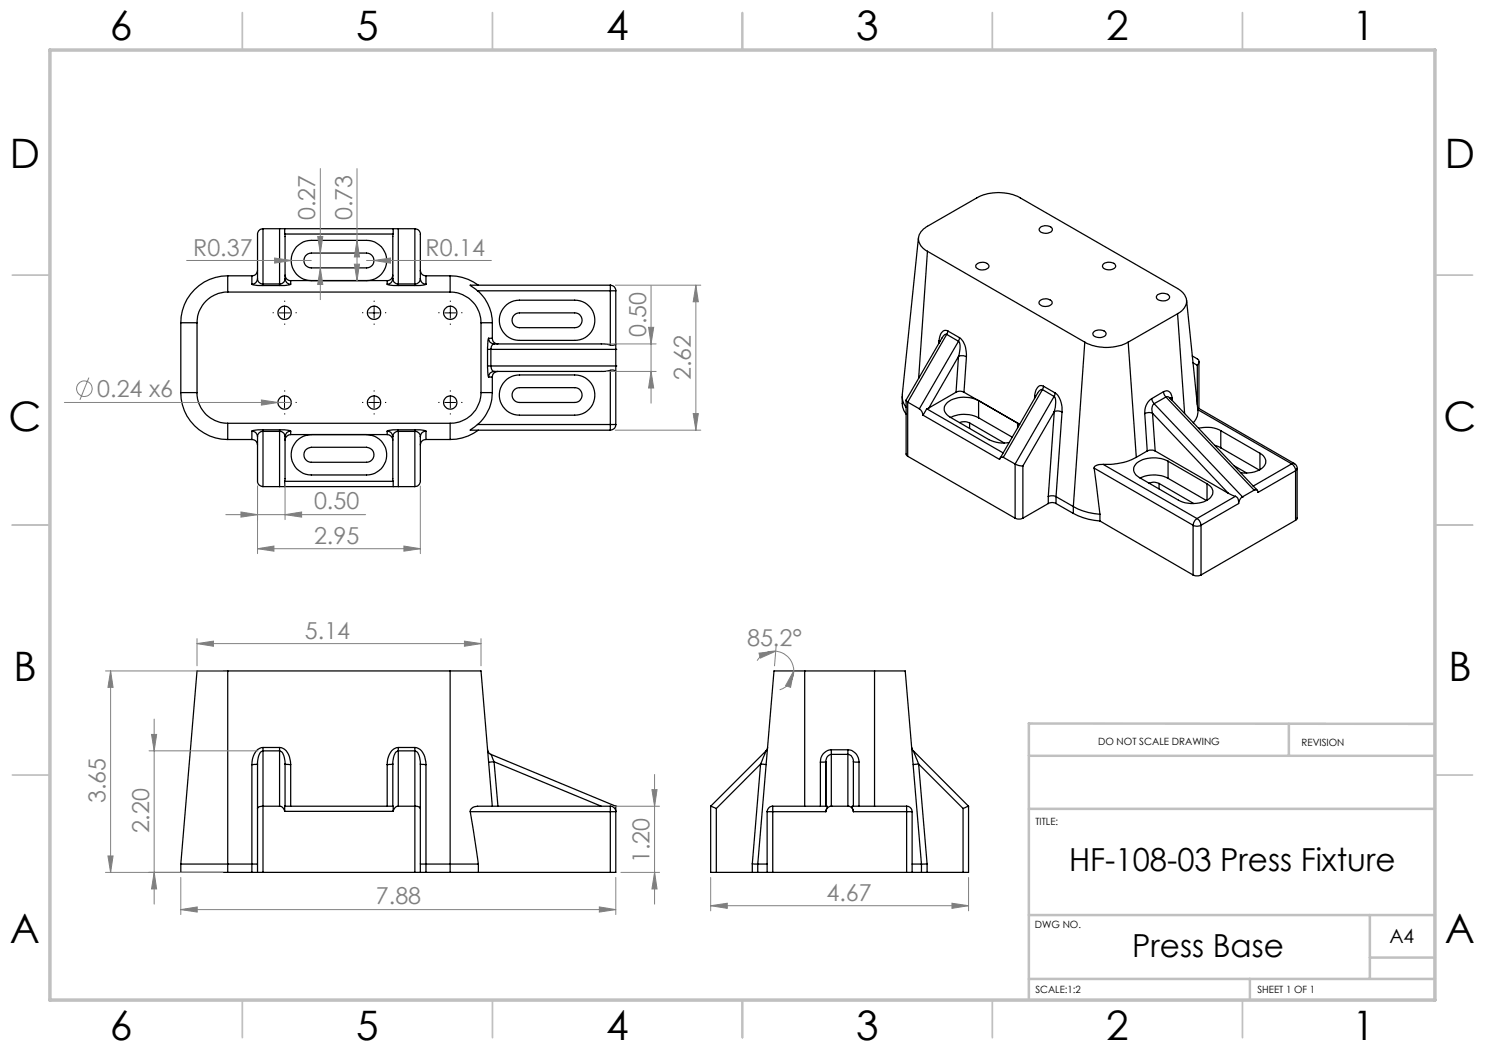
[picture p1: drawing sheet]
<svg xmlns="http://www.w3.org/2000/svg" width="297mm" height="210mm" viewBox="0 0 297 210" stroke-linecap="round" stroke-linejoin="round" font-family="sans-serif">
<g fill="none" stroke="#000" stroke-width=".25">
<path d="M45.5 55.2a9.4 9.4 0 0 0-9.3 9.3M45.5 58.4a6.2 6.2 0 0 0-5 2.7 5.9 5.9 0 0 0-1.1 3.4M45.5 55.2v3.2M45.5 55.2h4.9M45.5 58.4h44.5M50.4 56.8l.9 .3h1.3M50.4 55.2v1.6M51.5 55.7a1.09 1.09 0 0 1-1.1 1.1M51.5 55.7a1.02 1.02 0 0 0 1.1 1.1M51.5 54.1a1.09 1.09 0 0 1-1.1 1.1M52.6 56.8v.3M52.6 45.7a1.14 1.14 0 0 0-1.1 1.2v8.8"/>
<path d="M52.6 45.7v11.1M52.6 57.1h3.3M52.6 56.8h3.3M52.6 45.7h3.3M55.9 56.8v.3M55.9 45.7h1M55.9 45.7v11.1M56.9 46.8l.1 8.9M56.9 45.7v1.1M56.9 45.7h21.7M56.9 46.8h21.7M57 55.7a1.02 1.02 0 0 1-1.1 1.1"/>
<path d="M57 55.7a1.09 1.09 0 0 0 1.1 1.1M57 55a1.09 1.09 0 0 0 1.1 1.1M58.1 56.8l-.9 .3h-1.3M58.1 56.1v.7M58.1 56.1h19.3M61.1 51.2a1.47 1.47 0 0 1 1.2-.6h11a1.48 1.48 0 0 1 1.5 1.5 1.48 1.48 0 0 1-1.5 1.5h-11a1.47 1.47 0 0 1-1.4-.8 1.47 1.47 0 0 1 .2-1.6zM62.3 56.1a4 4 0 0 1-4.1-4 4 4 0 0 1 4.1-4h11a4 4 0 0 1 4 4 4 4 0 0 1-4 4M77.4 56.8l1 .3h1.3M77.4 56.1v.7M78.6 55.7a1.02 1.02 0 0 0 1.1 1.1M78.6 55.7a1.09 1.09 0 0 1-1.2 1.1M78.6 55a1.09 1.09 0 0 1-1.2 1.1"/>
<path d="M78.6 45.7h1.1M78.6 46.8v8.9M78.6 45.7v1.1M79.7 56.8v.3M79.7 45.7v11.1M79.7 57.1h3.3M79.7 56.8h3.3M79.7 45.7h3.3M83 56.8v.3M83 45.7a1.09 1.09 0 0 1 1.1 1.2v8.8M83 45.7v11.1M84.1 55.7a1.02 1.02 0 0 1-1.1 1.1"/>
<path d="M84.1 55.7a1.09 1.09 0 0 0 1.1 1.1M84.1 54.1a1.09 1.09 0 0 0 1.1 1.1M85.2 56.8l-.9 .3h-1.3M85.2 55.2v1.6M85.2 55.2h4.8M90 58.4l1.7 .2a6.2 6.2 0 0 1 3.5 2.6l.7 1.5 .3 1.8M90 55.2a9.4 9.4 0 0 1 5.7 1.8M90 55.2v3.2M95.5 58.2a8.5 8.5 0 0 1 3 6.3M95.5 58.2h26.6M122.1 57h-28.1l1.5 1.2M122.1 58.2h1.1"/>
<path d="M122.1 57v1.2M122.1 57a1.09 1.09 0 0 1 1.1 1.2M122.1 58.2v10.8M123.2 58.2v10.6M183.7 47.5l-3.3 31.5M185.5 50.3a2.75 2.75 0 0 1-1.6-3.5l.4-.5 .8-.8 10.3-5.9a9.7 9.7 0 0 1 6.4-.9l1.9 .7 31.8 18.3a3.2 3.2 0 0 1 1.8 2.6l-.1 .5-.4 .9-1.3 1.1M185.5 50.3l31.5 18.1M185.5 50.3l-1.8 25.4M195.3 52.9a1.66 1.66 0 0 1 2.5 .3 1.51 1.51 0 0 1-2.3 .6 .52 .52 0 0 1-.2-.9zM208.1 45.4a1.67 1.67 0 0 1 2.4 .5 1.38 1.38 0 0 1-2 .7l-.5-.3a.52 .52 0 0 1 .1-.9zM220.6 52.9a1.78 1.78 0 0 1 2.5 .1 .7 .7 0 0 1-.7 .9 1.48 1.48 0 0 1-1.9-.6zM231.5 58.9a1.73 1.73 0 0 1 2.4 .5 1.54 1.54 0 0 1-2.4 .4l-.2-.5z"/>
<path d="M36.2 78.5a9.4 9.4 0 0 0 9.3 9.4M36.2 64.5v14M36.2 64.5h3.2M36.2 78.5h3.2M39.4 78.5a6 6 0 0 0 2.7 5.1 5.9 5.9 0 0 0 3.4 1.1M39.4 64.5v14M96.2 78.5a6.7 6.7 0 0 1-1.1 3.6 6.4 6.4 0 0 1-5.1 2.6M96.2 64.5h2.3M96.2 78.5h2.3M96.2 64.5v14M97.5 73.2l.2 2.2M97.5 73.2h.7"/>
<path d="M97.5 69.9h.7M97.5 69.9v3.3M97.7 67.7l-.2 2.2M97.7 67.7a1.09 1.09 0 0 0 1.1 1.1M97.7 75.4h.8M97.7 67.7h.8M98.2 73.2a1.08 1.08 0 0 0 .6 1.1M98.2 69.9v3.3M98.2 73.2h25M98.2 69.9h25M98.5 78.5a8.4 8.4 0 0 1-3 6.4M98.5 67.7a1.08 1.08 0 0 0 1.1 1.1"/>
<path d="M98.5 64.5v3.2M98.5 75.4v3.1M98.8 74.3a1.09 1.09 0 0 0-1.1 1.1M98.8 68.8a1.03 1.03 0 0 0-.6 1.1M98.8 68.8h22l1.3 .2M99.6 74.3a1.09 1.09 0 0 0-1.1 1.1M101.4 60.9a4.1 4.1 0 0 1 2.5-.9h11a4 4 0 0 1 4.1 4.1 4 4 0 0 1-4.1 4h-11a4 4 0 0 1-3.8-2.7 4 4 0 0 1 1.3-4.5zM101.4 75.9a4.1 4.1 0 0 1 2.5-.9h11a4 4 0 0 1 4.1 4 4 4 0 0 1-4.1 4h-11a4 4 0 0 1-3.8-2.6 4 4 0 0 1 1.3-4.5zM103 62.9l.9-.3h11a1.48 1.48 0 0 1 1.5 1.5 1.48 1.48 0 0 1-1.5 1.4h-11a1.48 1.48 0 0 1-1.4-1 1.48 1.48 0 0 1 .5-1.6zM103 77.8l.9-.3h11a1.48 1.48 0 0 1 1.5 1.5 1.48 1.48 0 0 1-1.5 1.5h-11a1.48 1.48 0 0 1-1.4-1 1.48 1.48 0 0 1 .5-1.7zM122.1 74.1l.5-.1 .6 .3M122.1 74.1l-1.3 .2h-22"/>
<path d="M122.1 74.1v10.8M123.2 73.2v1.1M123.2 73.2h.1M123.2 68.8l-.6 .3-.5-.1M123.2 68.8v1.1M123.2 69.9h.1M123.2 69.9v3.3M123.2 74.3v10.6M180.4 79.3a4.4 4.4 0 0 0 .8 3.5M180.5 79a3.2 3.2 0 0 0 .7 2.5M187.8 68.2l.2 .1M187.8 68.2v.5"/>
<path d="M189.3 66.9h-.3l-.6 .7-7.2 12.4 .3 .4M189.3 66.9l-7.8 13.5M189.3 66.9l2.4 1.4M189.6 66.2a1.15 1.15 0 0 0-1.6 1.1l-.2 .9M189.6 66.2l-.3 .7M189.6 66.2l2.3 1.3M191.2 78.4a1.58 1.58 0 0 1 1.6 0M191.2 78.4l-5.4 3.2M191.7 68.3a2.97 2.97 0 0 1 .1 2.5l-.1 .5M191.7 71.3a1.87 1.87 0 0 1 1.6 .1M191.7 68.3l-7.8 13.5M191.7 71.3l-5.9 10.3"/>
<path d="M191.7 71.3l-.5 7.1M191.9 67.5a4.3 4.3 0 0 1 1.4 3.9M191.9 67.5l-.2 .8M192.8 78.4l11.1 6.5M193.3 71.4l-.5 7M206.9 79.2l.2 .2M206.9 79.2v.5M208.1 60.1a1.6 1.6 0 0 1 2.3 .4 1.52 1.52 0 0 1-2.4 .4 .49 .49 0 0 1 .1-.8zM208.5 77.9h-.3l-.7 .8-7.5 12.9M208.5 77.9l-7.8 13.6M208.5 77.9l2.3 1.4M208.7 77.2l-.2-.1a1.49 1.49 0 0 0-1.5 1.7l-.1 .4"/>
<path d="M208.7 77.2l-.2 .7M208.7 77.2l2.3 1.4M210.8 79.3a2.97 2.97 0 0 1 .2 2.6l-.1 .4M210.8 79.3l-7.8 13.5M211 78.6a4.3 4.3 0 0 1 1.4 3.8M211 78.6l-.2 .7M217 68.4a9.2 9.2 0 0 0 6 .9l1.4-.3 1.2-.6M217 68.4l-2.3 32.9M218.7 66.5a1.78 1.78 0 0 1 2.5 0v.2a1.4 1.4 0 0 1-2 .7l-.6-.4zM225.6 68.4l1.7 23.1M230.4 79.7a3.2 3.2 0 0 0-1.4 3M230.4 79.7l.4 1"/>
<path d="M232.7 78.3a1.07 1.07 0 0 1 1.7 .9v.3M232.7 78.3l.1 .6 .4 .5M232.7 78.3l-2.3 1.4M233.2 79.4h.5l.3 .2M233.2 79.4l17.6 18.6M233.2 79.4l-2.4 1.3M234 79.6h.1M234 79.6l16.6 17.6M234.4 79.5l-.3 .3M234.4 79.5l.1 .6M235.5 62.8l-9.9 5.6M235.5 62.8l1.4 19.9"/>
<path d="M237.3 60l2.3 22a3.2 3.2 0 0 1-.9 2.6M238.4 71.2l1.1 .6a.78 .78 0 0 1 0 1.3M238.6 72.6l.9 .5M239.5 73.1v7.9M239.8 72.3v9.4M45.5 84.7v3.2M45.5 87.9h4.9M45.5 84.7h44.5M50.4 86.2a1.09 1.09 0 0 1 1.1 1.1M50.4 87.9a1.08 1.08 0 0 1 1.1 1.1M50.4 86.2v1.7M51.5 87.3v8.9a1.09 1.09 0 0 0 1.1 1.1"/>
<path d="M52.6 86h-1.3l-.9 .2M52.6 86v.3M52.6 86.3a1.07 1.07 0 0 0-1.1 1M52.6 86.3v11M52.6 86h3.3M52.6 86.3h3.3M52.6 97.3h3.3M55.9 86h1.3l.9 .2M55.9 86.3a1.07 1.07 0 0 1 1.1 1M55.9 86v.3M55.9 97.3h1M55.9 86.3v11"/>
<path d="M56.9 96.3v1M56.9 97.3h21.7M56.9 96.3h21.7M57 87.3l-.1 9M58.1 86.2a1.09 1.09 0 0 0-1.1 1.1M58.1 86.9a1.14 1.14 0 0 0-1.1 1.1M58.1 86.2v.7M58.1 86.9h19.3M61.1 90l.5-.4 .7-.1h11a1.5 1.5 0 0 1 1.5 1.5 1.5 1.5 0 0 1-1.5 1.5h-11a1.5 1.5 0 0 1-1.4-.9 1.5 1.5 0 0 1 .2-1.6zM62.3 86.9a4 4 0 0 0-4.1 4.1 4 4 0 0 0 4.1 4h11a4 4 0 0 0 4-4 4 4 0 0 0-4-4.1M77.4 86.2a1.09 1.09 0 0 1 1.2 1.1M77.4 86.9a1.14 1.14 0 0 1 1.2 1.1"/>
<path d="M77.4 86.2v.7M78.6 87.3v9M78.6 97.3h1.1M78.6 96.3v1M79.7 86h-1.3l-1 .2M79.7 86v.3M79.7 86.3a1.07 1.07 0 0 0-1.1 1M79.7 86.3v11M79.7 86h3.3M79.7 86.3h3.3M79.7 97.3h3.3M83 86h1.3l.9 .2"/>
<path d="M83 86.3a1.07 1.07 0 0 1 1.1 1M83 86v.3M83 86.3v11M84.1 87.3v8.9a1.08 1.08 0 0 1-1.1 1.1M85.2 86.2a1.09 1.09 0 0 0-1.1 1.1M85.2 87.9a1.09 1.09 0 0 0-1.1 1.1M85.2 86.2v1.7M85.2 87.9h4.8M90 84.7v3.2M95.5 84.9l-1.4 1.1h28M95.5 84.9h26.6M95.7 86a9.3 9.3 0 0 1-5.7 1.9"/>
<path d="M122.1 84.9h1.1M122.1 84.9v1.1M123.2 84.9a1.09 1.09 0 0 1-1.1 1.1M181.2 80.1v10.8l.3 .4M181.5 80.4v10.9M181.5 80.4l2.4 1.4M181.5 91.3l21.5 12.3M183.9 81.8l.5 .6 .2 .6M184.6 83l15.3 8.9 .4-.5 .4 .1M185.3 81.8l15.3 8.8M185.3 81.8l-.7 1.2M185.8 81.6l-.5 .2"/>
<path d="M190.1 83.5a6.2 6.2 0 0 1 5.6 .1M191.9 84.5l1.1-.2 .9 .3M193.9 84.6l7 4M193.9 84.6v1.1M195.7 83.6v-3.5a5.8 5.8 0 0 0-6.5 .7 1.64 1.64 0 0 0 .8 2.6l7.8 4.5a6.4 6.4 0 0 0 4 .6M195.7 83.6l6.8 3.8M200.7 91.5l2.3 1.3M203 92.8l.7 .3 .9 .1M203 92.8v10.8M203.9 84.9l-.4-.3v1M204.6 93.2v10.4M209.7 99.3a1.98 1.98 0 0 1 1.5 0"/>
<path d="M209.7 99.3v1.4M210.9 82.3a1.8 1.8 0 0 1 1.5 .1M210.9 82.3l-6.3 10.9M210.9 82.3l-1.2 17M211.2 99.3l3.5 2M211.2 99.3v1.4M212.4 82.4l-1.2 16.9M218.8 93.6l1.2 9.3M218.8 93.6l19.8 11.4M220.6 92.9a1.86 1.86 0 0 0-1.8 .6v.1M220.6 92.9l18.8 10.8M227.3 91.5a12.9 12.9 0 0 1-6.7 1.4"/>
<path d="M228 95.6a6.5 6.5 0 0 1 5.6 .1M229 82.7l.4 7.5M229.4 90.2a1.87 1.87 0 0 1 1.6 0M229.4 90.2l-2.1 1.3M229.8 96.7l1.1-.3 .9 .3M230.5 82.6a1.8 1.8 0 0 0-1.5 .1M230.5 82.6l15.2 16.1M230.5 82.6l.5 7.6M230.8 80.7a1.7 1.7 0 0 0-.3 1.9M230.8 80.7l17.7 18.7M231 90.2l14.7 8.5M231.8 96.7l7 4"/>
<path d="M231.8 96.7v1.1M233.6 92.2a5.9 5.9 0 0 0-6.5 .7 1.64 1.64 0 0 0 .8 2.6l7.8 4.5a5.9 5.9 0 0 0 6.5-.6 1.64 1.64 0 0 0-.8-2.6M233.6 92.2l7.8 4.6M233.6 95.7l7.7 4.4M233.6 92.2v3.5M239.5 81.6l19.4 11.1M239.6 81.9l18.7 10.9M239.7 85.6a6.4 6.4 0 0 1 4.5 .5M241.4 96.8v3.2M243 89.1l1.2 .5M244.2 86.1l7.8 4.6M244.2 89.6l7.6 4.4"/>
<path d="M244.2 86.1v3.5M245.7 98.7l1.4 .6M246.8 93.2l2.5 1.4M247.1 99.3a1.32 1.32 0 0 1 .6 1.4M247.1 99.3l-7.7 4.4M248.5 99.4a1.8 1.8 0 0 0-.8 1.3M248.5 99.4h.1M250.6 97.2l.9 .8M250.8 98h.1M250.8 98l-2.3 1.4M252 90.7a1.77 1.77 0 0 1 1.2 1.7 1.77 1.77 0 0 1-1.4 1.6 6.6 6.6 0 0 1-3.7 .5M252 90.7v3.2"/>
<path d="M258.3 92.8a1.68 1.68 0 0 1 .8 1.3M258.3 92.8l-7.7 4.4M258.9 92.7a1.06 1.06 0 0 1 .5 1M258.9 92.7l-.6 .1M259.1 94.1l-7.5 4.4a.49 .49 0 0 0-.2-.5 .49 .49 0 0 0-.6 0M259.1 94.1v10M259.4 93.7v10l-.3 .4M259.4 93.7l-.3 .4M203 103.6a1.8 1.8 0 0 0 1.6 0M209.7 100.7a1.53 1.53 0 0 1 1.5 0M209.7 100.7l-5.1 2.9M211.2 100.7l3.5 2"/>
<path d="M214.7 101.3a12.1 12.1 0 0 0 5.3 1.6M214.7 102.7a12.9 12.9 0 0 0 5.3 1.5M214.7 101.3v1.4M220 102.9v1.3M220 104.2l18.6 10.8M238.6 105a1.59 1.59 0 0 0 1.6 0M238.6 115a1.87 1.87 0 0 0 1.6 0M238.6 105v10M239.4 103.7a1.87 1.87 0 0 1 .8 1.3M239.4 103.7a1.98 1.98 0 0 0-.8 1.3M240.2 105v10M247.7 100.7l-7.5 4.3"/>
<path d="M259.1 104.1l-18.9 10.9M45.5 134.2h-6.1l-3.2 38.6M45.5 134.2v40.3M45.5 134.2h44.5M90 134.2h6.2l2.3 27M90 134.2v40.3M160.9 134.2h-6.1l-3.2 38.6M160.9 134.2h14M160.9 134.2v27M174.9 134.2h6.1l3.3 38.6M174.9 134.2v27M50.4 152.9v21.6"/>
<path d="M51.5 152.8l-1.1 .1M51.5 152.8v21.7M52.6 150.2a2.19 2.19 0 0 0-1.1 2.2v.4M52.6 149.5a3 3 0 0 0-2.2 3.4M52.6 149.5v.7M52.6 150.2v24.3M52.6 150.2h3.3M52.6 149.5h3.3M55.9 150.2a2.19 2.19 0 0 1 1.1 2.2v.4M55.9 149.5a2.46 2.46 0 0 1 2.1 2.4l.1 1M55.9 149.5v.7M55.9 150.2v11"/>
<path d="M57 152.8l1.1 .1M57 152.8v8.4M58.1 152.9v8.3M77.4 152.9v8.3M78.6 152.8l-1.2 .1M78.6 152.8v8.4M79.7 150.2a2.19 2.19 0 0 0-1.1 2.2v.4M79.7 149.5a3 3 0 0 0-2.3 3.4M79.7 149.5v.7M79.7 150.2h3.3M79.7 150.2v11M79.7 149.5h3.3"/>
<path d="M83 150.2a2.19 2.19 0 0 1 1.1 2.2v.4M83 149.5a2.46 2.46 0 0 1 2.1 2.4l.1 1M83 149.5v.7M83 150.2v24.3M84.1 152.8l1.1 .1M84.1 152.8v21.7M85.2 152.9v21.6M97.5 150a1.08 1.08 0 0 0 .7 .9M98.2 150.9l.6 1.5M98.2 150.9l25 10.3M98.8 152.4h-1.1M98.8 152.4l.8 8.8"/>
<path d="M98.8 152.4l21.5 8.8M152.1 152.8l1.1 .1M152.1 152.8l-1.6 20M152.1 152.8l-8.8 8.9M153.2 150.2l-1.1 2.6M153.2 150.2l-11.1 11M153.5 149.5l-.3 .7M164.1 152.4v8.8M165.2 152.4h-1.1M165.2 152.4v8.8M166.3 150.9a1.31 1.31 0 0 0-1.1 1.5M166.3 150a2.36 2.36 0 0 0-2.2 2.4"/>
<path d="M166.3 150v.9M166.3 150.9v10.3M166.3 150.9h3.3M166.3 150h3.3M169.6 150.9a1.37 1.37 0 0 1 1.1 1.5M169.6 150a2.41 2.41 0 0 1 2.2 2.4M169.6 150v.9M169.6 150.9v10.3M170.7 152.4h1.1M170.7 152.4v8.8M171.8 152.4v8.8M182.4 149.5l.3 .7"/>
<path d="M182.7 150.2l1 2.6M182.7 150.2l11 11M183.7 152.8l-1.1 .1M183.7 152.8l1.7 20M183.7 152.8l8.9 8.9M36.2 172.8v1.7h9.3M45.5 174.5h4.9M50.4 174.5h1.1M51.5 174.5h1.1M51.5 172.8h-15.3M52.6 174.5h30.4M55.9 161.2h-3.3a.92 .92 0 0 0-1.1 .5"/>
<path d="M55.9 161.2l.4 .1 .3 .3 .3 .7M56.9 162.3v-1.1h21.7v1.1M56.9 162.3h21.7M79.7 161.2l-.6 .3-.5 .8M79.7 161.2h3.4a.79 .79 0 0 1 1 .5M83 174.5h1.1M84.1 172.8h11.6M84.1 174.5h1.1M85.2 174.5h4.8M90 174.5h5.7M94.1 162.3l1.6 10.5M94.1 162.3h28"/>
<path d="M95.7 174.5h26.4M95.7 172.8v1.7M122.1 161.2h-26.6a1.18 1.18 0 0 0-1.4 1.1M122.1 161.2v1.1M122.1 161.2a1.08 1.08 0 0 1 1.1 1.1M122.1 162.3h1.1M122.1 162.3v12.2M123.2 162.3v12.2h-1.1M123.2 161.2h.1M123.2 161.2v1.1M142.1 161.2l1.2 .5M142.1 161.2v13.3h1.2"/>
<path d="M143.3 174.5h7.2M143.3 161.7v12.8M150.5 172.8h1.1M150.5 174.5h1.1M150.5 172.8v1.7M151.6 172.8h1.8M151.6 174.5h1.8M151.6 172.8v1.7M153.4 162.3h1.2M153.4 174.5h1.2M153.4 162.3v12.2M154.6 161.2h10.8l-.2 1.1"/>
<path d="M154.6 161.2v1.1M154.6 161.2a1.15 1.15 0 0 0-1.2 1.1M154.6 174.5h26.7M154.6 162.3h10.6M154.6 162.3v12.2M166.3 161.2a1.15 1.15 0 0 0-1.1 1.1M166.3 161.2h.1M166.3 161.2h3.3M169.6 161.2a1.08 1.08 0 0 1 1.1 1.1M169.6 161.2h.1M170.7 162.3h10.6M181.3 161.2h-10.8l.2 1.1"/>
<path d="M181.3 161.2v1.1M181.3 161.2a1.08 1.08 0 0 1 1.1 1.1M181.3 162.3h1.1M181.3 174.5h1.1M181.3 162.3v12.2M182.4 172.8h1.9M182.4 174.5h1.9M182.4 162.3v12.2M184.3 174.5h1.1M184.3 172.8v1.7M185.4 172.8h-1.1M185.4 174.5h7.2"/>
<path d="M185.4 172.8v1.7M192.6 161.7v12.8M193.7 161.2l-1.1 .5M193.7 161.2v13.3h-1.1"/>
<circle cx="56.9" cy="62.6" r="1.33"/>
<circle cx="74.8" cy="62.6" r="1.34"/>
<circle cx="90" cy="62.6" r="1.34"/>
<circle cx="56.9" cy="80.5" r="1.33"/>
<circle cx="74.8" cy="80.5" r="1.34"/>
<circle cx="90" cy="80.5" r="1.34"/>
</g>
<g fill="none" stroke="#808080" stroke-width=".2">
<path d="M64.1 33.7v26.2M71.4 33.7v22.4M37.3 52.1h25M54.9 51.6l3.3 .5-3.3 .5zM63.5 47.3h1.1l-.5 3.3zM64.1 53.6l.5 3.3h-1.1zM70.9 52.8h1l-.5 3.3zM71.4 48.1l.5 3.3h-1zM73.3 52.1h25M74.8 52.1l3.3-.5v1zM123 57h17.2M130.2 57.1v23.5"/>
<path d="M139.2 57l.5 3.4h-1.1zM139.2 57v29M17.8 75.5l-1.8 4.5M121.3 68.8h9.9M121.3 74.3h9.9M129.7 65.5h1l-.5 3.3zM130.2 74.3l.5 3.3h-1zM12.9 80.5h45.3M51.5 97.2v13.5M52.3 80l3.3 .5-3.3 .5zM57 96.8v7.1M84.1 97.2v13.5"/>
<path d="M123 86h17.2M138.6 82.7h1.1l-.5 3.3zM45.2 102.9h27.9M48.2 102.4l3.3 .5-3.3 .5zM51.5 109.7l3.3-.5v1zM51.5 109.7h32.6M57 102.9l3.3-.5v1zM80.8 109.2l3.3 .5-3.3 .5zM21.1 134.2h23.5M22.1 134.2l.5 3.3h-1zM22.1 134.2v40.3M39.4 128.7l3.3-.5v1z"/>
<path d="M39.4 127.7v5.5M39.4 128.7h56.8M92.9 128.2l3.3 .5-3.3 .5zM96.2 127.7v5.5M151.8 130.6l3.4-.4-3.1 1.4zM155.2 130.2a4 4 0 0 1 3.5 4M155.2 130.2a4 4 0 0 0-3.8 1.9M155.2 129.2l-.3 4M158.7 134.2l-.6 3.3-1-.4zM158.7 134.2a4 4 0 0 1-2.8 3.8M29.8 150.2h21.8M30.3 146.9h1l-.5 3.3z"/>
<path d="M30.8 143.8v37M130.4 157.9h1l-.5 3.3zM130.9 154.9v25.9M21.1 174.5h23.5M21.6 171.2h1l-.5 3.3zM30.8 174.5l.5 3.3h-1zM36.2 175.5v7.4M123 161.2h8.9M123.2 175.5v7.4M124.2 174.5h7.7M130.9 174.5l.5 3.3h-1zM142.1 175.5v6.7"/>
<path d="M193.7 175.5v6.7M36.2 181.9l3.2-.5v1zM36.2 181.9h87M119.9 181.4l3.3 .5-3.3 .5zM142.1 181.1l3.4-.5v1.1zM142.1 181.1h51.6M190.4 180.6l3.3 .5-3.3 .6z"/>
<circle cx="16.9" cy="77.7" r="1.55"/>
</g>
<g fill="none" stroke="#000" stroke-width=".2" stroke-dasharray="15.2 1.3 1.3 1.3" stroke-linecap="butt">
<path d="M54.8 62.5h-.3M56.9 60.4v-.3M56.9 64.7v.3M56.9 78.3v-.2M59.1 62.5h.2M72.7 62.5h-.3M74.8 78.3v-.2M74.8 60.4v-.3M74.8 64.7v.3M77 62.5h.2M87.9 62.5h-.2M90.1 78.3v-.2"/>
<path d="M90.1 60.4v-.3M90.1 64.7v.3M92.2 62.5h.3M54.8 80.5h-.3M56.9 82.7v.2M59.1 80.5h.2M72.7 80.5h-.3M74.8 82.7v.2M77 80.5h.2M87.9 80.5h-.2M90.1 82.7v.2M92.2 80.5h.3"/>
</g>
<path d="M55.8 62.6h2.2M56.9 61.5v2.1M56.9 79.4v2.2M73.7 62.6h2.2M74.8 61.5v2.1M74.8 79.4v2.2M89 62.6h2.1M90.1 61.5v2.1M90.1 79.4v2.2M55.8 80.5h2.2M73.7 80.5h2.2M89 80.5h2.1" fill="none" stroke="#000" stroke-width=".2"/>
<g fill="none" stroke="#c0c0c0" stroke-width=".35">
<path d="M48.5 2.5v7.5M98.5 2.5v7.5M148.5 2.5v7.5M198.5 2.5v7.5M248.5 2.5v7.5M2.5 55h7.5M287 55h7.5M2.5 105h7.5M287 105h7.5M2.5 155h7.5M287 155h7.5M48.5 200v7.5"/>
<path d="M98.5 200v7.5M148.5 200v7.5M198.5 200v7.5M248.5 200v7.5"/>
</g>
<path d="M205.8 151.2h81.2M257.8 144.8v6.4M287 144.8l-81.2-.1v55.3M205.8 161.8h81.2M205.8 195.8h81.2M205.8 183h81.2M250 195.8v4.2M274 183v12.8M274 191.5h13" fill="none" stroke="#c0c0c0" stroke-width=".5"/>
<path d="M10 10h277v190h-277z" fill="none" stroke="#c0c0c0" stroke-width=".7"/>
<g fill="#808080">
<path d="M52.3 80l3.3 .5-3.3 .5z"/>
<path d="M54.9 51.6l3.3 .5-3.3 .5z"/>
<path d="M74.8 52.1l3.3-.5v1z"/>
<path d="M158.7 134.2l-.6 3.3-1-.4zM151.8 130.6l3.4-.4-3.1 1.4z"/>
<path d="M36.2 181.9l3.2-.5v1zM119.9 181.4l3.3 .5-3.3 .5z"/>
<path d="M39.4 128.7l3.3-.5v1zM92.9 128.2l3.3 .5-3.3 .5z"/>
<path d="M51.5 109.7l3.3-.5v1zM80.8 109.2l3.3 .5-3.3 .5z"/>
<path d="M57 102.9l3.3-.5v1zM48.2 102.4l3.3 .5-3.3 .5z"/>
<path d="M22.1 134.2l.5 3.3h-1zM21.6 171.2h1l-.5 3.3zM130.4 157.9h1l-.5 3.3zM130.9 174.5l.5 3.3h-1zM30.3 146.9h1l-.5 3.3zM30.8 174.5l.5 3.3h-1z"/>
<path d="M139.2 57l.5 3.4h-1.1zM138.6 82.7h1.1l-.5 3.3z"/>
<path d="M63.5 47.3h1.1l-.5 3.3zM64.1 53.6l.5 3.3h-1.1z"/>
<path d="M71.4 48.1l.5 3.3h-1zM70.9 52.8h1l-.5 3.3z"/>
<path d="M129.7 65.5h1l-.5 3.3zM130.2 74.3l.5 3.3h-1z"/>
<path d="M142.1 181.1l3.4-.5v1.1zM190.4 180.6l3.3 .5-3.3 .6z"/>
</g>
<g font-size="8.1">
<text x="22" y="8">6</text>
<text x="71.2" y="8">5</text>
<text x="121.2" y="8">4</text>
<text x="171.2" y="8">3</text>
<text x="221.2" y="8">2</text>
<text x="270.5" y="8">1</text>
<text x="2" y="33.6">D</text>
<text x="289" y="33.6">D</text>
<text x="1.7" y="86.1">C</text>
<text x="288.7" y="86.1">C</text>
<text x="2.7" y="136.1">B</text>
<text x="289.7" y="136.1">B</text>
<text x="2" y="188.6">A</text>
<text x="289" y="188.6">A</text>
<text x="22" y="208">6</text>
<text x="71.2" y="208">5</text>
<text x="121.2" y="208">4</text>
<text x="171.2" y="208">3</text>
<text x="221.2" y="208">2</text>
<text x="270.5" y="208">1</text>
</g>
<g font-size="6.3">
<text x="213.8" y="174.2">HF-108-03 Press Fixture</text>
<text x="226.4" y="191.4">Press Base</text>
</g>
<g font-size="4.7" fill="#808080">
<text x="63.1" y="44" transform="rotate(-90 63.1 44)">0.27</text>
<text x="70.4" y="44" transform="rotate(-90 70.4 44)">0.73</text>
<text x="38.6" y="51.1">R0.37</text>
<text x="85.1" y="51.1">R0.14</text>
<text x="129.2" y="67.4" transform="rotate(-90 129.2 67.4)">0.50</text>
<text x="138.2" y="76" transform="rotate(-90 138.2 76)">2.62</text>
<text x="19.5" y="79.4">0.24 x6</text>
<text x="62.8" y="101.9">0.50</text>
<text x="62.8" y="108.7">2.95</text>
<text x="61" y="127.7">5.14</text>
<text x="149.4" y="129.1" transform="rotate(1 149.4 129.1)">85.2°</text>
<text x="21.1" y="160.6" transform="rotate(-90 21.1 160.6)">3.65</text>
<text x="29.8" y="166.7" transform="rotate(-90 29.8 166.7)">2.20</text>
<text x="129.9" y="172.6" transform="rotate(-90 129.9 172.6)">1.20</text>
<text x="75.2" y="180.9">7.88</text>
<text x="165.3" y="180.1">4.67</text>
</g>
<text font-size="3.9" x="277.9" y="188.5">A4</text>
<g font-size="2">
<text x="219.6" y="149">DO NOT SCALE DRAWING</text>
<text x="260.3" y="149.2">REVISION</text>
<text x="207.1" y="164.9">TITLE:</text>
<text x="207" y="185.5">DWG NO.</text>
<text x="207.1" y="198.6">SCALE:1:2</text>
<text x="251.5" y="198.6">SHEET 1 OF 1</text>
</g>
</svg>
